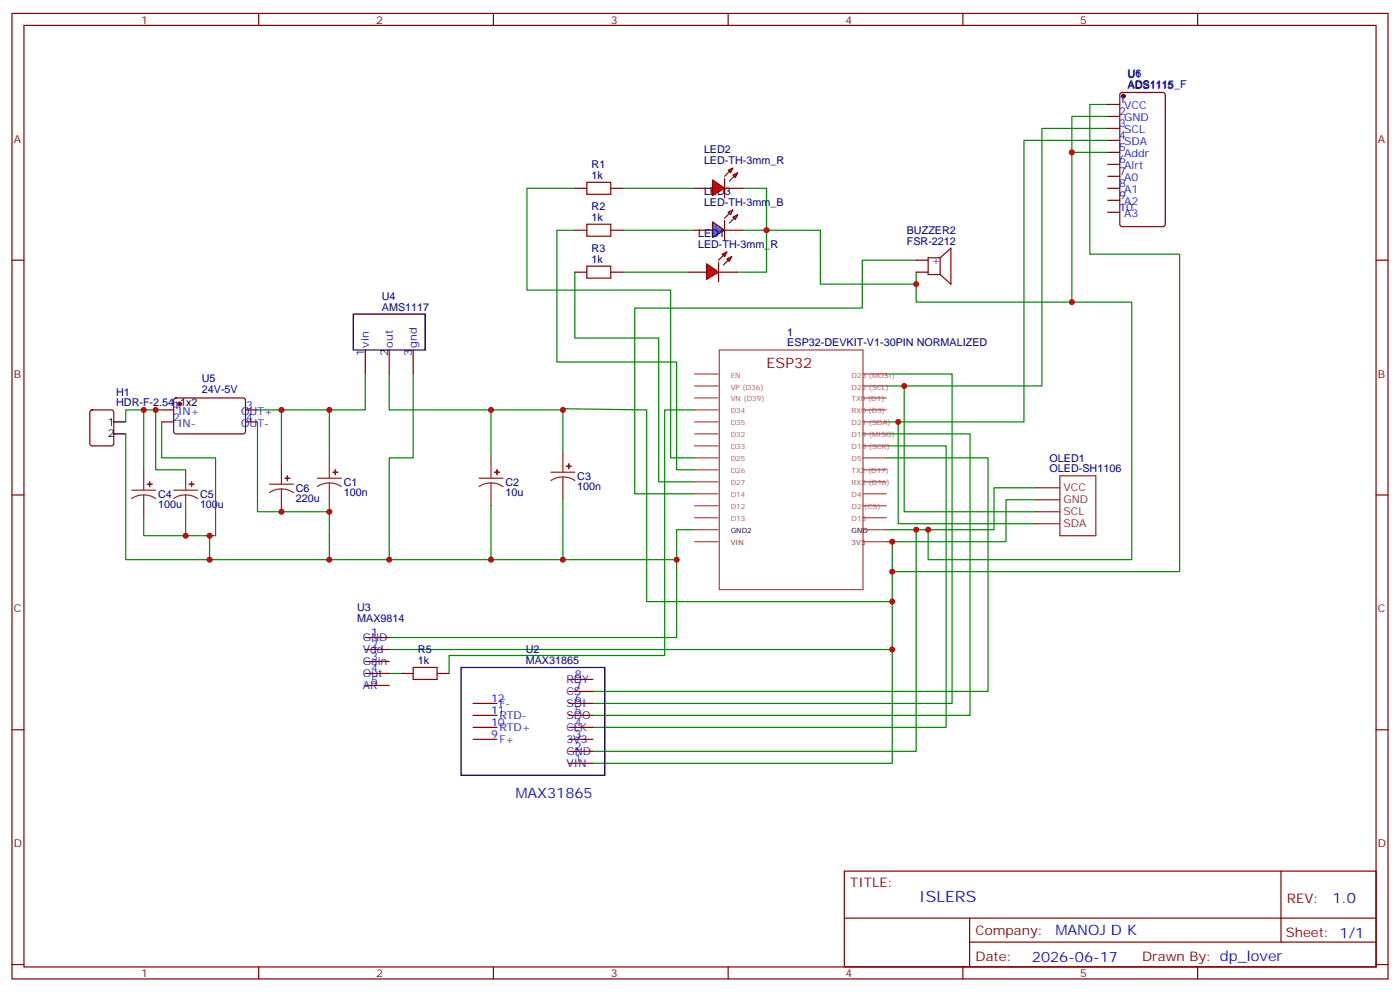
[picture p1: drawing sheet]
<svg xmlns="http://www.w3.org/2000/svg" width="412mm" height="292mm" viewBox="0 0 412 292" stroke-linecap="round" stroke-linejoin="round" font-family="sans-serif">
<g fill="none" stroke="#870000" stroke-width=".35">
<path d="M3.5 4h405.4v284.3h-405.4zM7.1 7.5h398.2v277.3h-398.2zM76.2 4v3.5M145.3 4v3.5M214.5 4v3.5M283.6 4v3.5M352.8 4v3.5M3.5 76.6h3.6M204.6 67.8h5.3M213.4 67.8h5.3M405.3 76.6h3.6M3.5 145.8h3.6"/>
<path d="M405.3 145.8h3.6M3.5 214.9h3.6M405.3 214.9h3.6M248.7 256.5h156.6v28.3h-156.6zM377.3 256.6v20.8M248.7 270.4h156.5M285.6 277.4h119.6M285.6 270.4v14.1M3.5 284.1h3.6M76.2 284.8v3.5M145.3 284.8v3.5M214.5 284.8v3.5"/>
<path d="M283.6 284.8v3.5M352.8 284.8v3.5M405.3 284.1h3.6"/>
</g>
<path d="M169.3 55.5h-14.1v29.9h42.4v49.4h7M183.4 55.5h21.2M218.7 55.5h7.1v24.7h-8.8M169.3 67.8h-5.3v38.8h35.3v31.8h5.3M183.4 67.8h21.2M218.7 67.8h23v15.9h28.2M269.9 76.6h-15.9v14.1h-67v54.7h17.6M169.3 80.2v19.4h24.7v42.3h10.6M183.4 80.2h19.4M269.9 80.2v8.8h63.5v75.8h-60v-8.8" fill="none" stroke="#008700" stroke-width=".35"/>
<g fill="#09f" stroke="#870000" stroke-width=".35">
<path d="M215.9 63.9l1.4-.7-.7 1.4z"/>
<path d="M214.5 62.5l1.4-.7-.7 1.4z"/>
</g>
<g fill="#870000" stroke="#870000" stroke-width=".35">
<path d="M214.8 65.7l1.5-1.4z"/>
<path d="M213.4 64.3l1.4-1.4z"/>
</g>
<path d="M213.4 65v5.6z" fill="#f00" stroke="#870000" stroke-width=".35"/>
<path d="M209.9 65.3l3.5 2.5-3.5 2.1z" fill="#09f" stroke="#870000" stroke-width=".35"/>
<g fill="#f00" stroke="#870000" stroke-width=".35">
<path d="M209.9 53l3.5 2.5-3.5 2.1z"/>
<path d="M213.4 52.6v5.7z"/>
</g>
<g fill="#870000" stroke="#870000" stroke-width=".35">
<path d="M214.8 50.5l-1.4 1.4z"/>
<path d="M214.8 53.3l1.5-1.4z"/>
</g>
<g fill="#f00" stroke="#870000" stroke-width=".35">
<path d="M214.5 50.2l1.4-.7-.7 1.4z"/>
<path d="M215.9 51.6l1.4-.7-.7 1.4z"/>
</g>
<path d="M204.6 55.5h5.3M213.4 55.5h5.3" fill="none" stroke="#870000" stroke-width=".35"/>
<g fill="#f00" stroke="#870000" stroke-width=".35">
<path d="M208.1 77.7l3.6 2.5-3.6 2.1z"/>
<path d="M211.7 77.3v5.7z"/>
</g>
<g fill="#870000" stroke="#870000" stroke-width=".35">
<path d="M211.7 76.6l1.4-1.4z"/>
<path d="M213.1 78l1.4-1.4z"/>
</g>
<g fill="#f00" stroke="#870000" stroke-width=".35">
<path d="M212.7 74.9l1.4-.7-.7 1.4z"/>
<path d="M214.1 76.3l1.4-.7-.7 1.4z"/>
</g>
<g fill="none" stroke="#870000" stroke-width=".35">
<path d="M326.3 30.8h3.5M326.3 34.3h3.5M326.3 37.8h3.5M330.1 27.4l.5-.2h11.9l.7 .5 .1 38.3-.5 .7h-12.2l-.7-.4-.1-38.4zM169.3 55.5h3.6M179.9 55.5h3.5M326.3 55.5h3.5M326.3 41.3h3.5M326.3 44.9h3.5M326.3 48.4h3.5M326.3 51.9h3.5M326.3 59h3.5"/>
<path d="M169.3 67.8h3.6M179.9 67.8h3.5M269.9 76.6h3.5M276.9 75.9h-3.5v5h3.5M276.9 75.9v5M276.9 75.9l3.2-2.8v10.6l-3.2-2.8M326.3 62.5h3.5M169.3 80.2h3.6M179.9 80.2h3.5M202.8 80.2h5.3M211.7 80.2h5.3M269.9 80.2h3.5"/>
<path d="M51.4 117.4l.5-.2h20l.4 .7v9.4l-.7 .5-20-.1-.4-.6v-9.2zM107.6 103.1v7M114.7 103.1v7M121.7 103.1v7M26.7 120.9l.5-.2h5.6l.7 .5v9.4l-.4 .6-5.9 .1-.7-.5v-9.4zM47.6 120.7h3.6M47.6 124.2h3.6M72.3 120.7h3.5M72.3 124.2h3.5M107.6 187.7h7.1M107.6 191.3h7.1M107.6 194.8h7.1"/>
<path d="M107.6 198.3h7.1M118.2 198.3h3.5M128.8 198.3h3.5M107.6 201.9h7.1M139.3 217.7h7.1M139.3 214.2h7.1M139.3 210.7h7.1M139.3 207.2h7.1M167.6 217.7h7M167.6 214.2h7M167.6 210.7h7M167.6 207.2h7"/>
<path d="M167.6 203.6h7M167.6 200.1h7M167.6 224.8h7M167.6 221.3h7"/>
</g>
<g fill="none" stroke="#008700" stroke-width=".35">
<path d="M326.3 37.8h-19.4v75.9h-40.6M326.3 34.3h-10.6v10.6h10.6M326.3 30.8h-5.3v44.1h26.5v93.4h-84.7M315.7 44.9v44.1M326.3 41.3h-24.7v82.9h-37M107.6 110.1v10.6h-10.6M114.7 110.1v10.6h29.9v14.1M121.7 110.1v24.7h-7v30M261.1 110.1h19.4v97.1h-105.9M261.1 113.7h5.2v37h38.9M37 127.8v37h60M42.3 120.7v17.7"/>
<path d="M45.9 120.7v17.7h8.8M47.6 120.7h-10.6v3.5M47.6 124.2v10.6h15.9v23h-8.8M75.8 124.2v26.5h21.2M75.8 120.7h21.2M82.9 120.7v15.9M97 120.7v14.1M144.6 120.7h21.2v12.4M165.8 120.7v-.3l24.7 .3v56.5h72.3v-17.7h-1.7M204.6 120.7h-8.8v72.3h-63.5v5.3M261.1 134.8h29.9v68.8h-116.4M261.1 127.8h24.7v82.9h-111.2"/>
<path d="M261.1 131.3h17.6v82.9h-104.1M261.1 124.2h3.5v30h40.6M42.3 152.5v5.3h12.4v-5.3M61.7 157.8v7M144.6 148.9v15.9M165.8 147.2v17.6h-68.8v-15.9M204.6 156h-5.3v31.7h-84.6M269.9 156v65.3h-95.3M305.2 147.2h-8.9v12.3h-33.5M305.2 143.7h-12.4v12.3h-31.7M165.8 164.8h33.5M262.8 177.2v47.6h-88.2"/>
<path d="M114.7 198.3h3.5M114.7 191.3h148.1"/>
</g>
<g fill="none" stroke="#8c2424" stroke-width=".35">
<path d="M42.3 138.4v6M54.7 138.4v6M82.9 136.6v6M97 134.8v6M144.6 134.8v6M162.3 139.1h7M165.8 133.1v6M38.8 144.4h7.1M42.3 145.8l-1.8 .2-1.7 .8M42.3 145.8l1.9 .2 1.7 .8M42.3 145.8v6.7M51.2 144.4h7"/>
<path d="M54.7 145.8l-1.9 .2-1.6 .8M54.7 145.8l1.8 .2 1.7 .8M54.7 145.8v6.7M79.4 142.6h7M82.9 144l-1.8 .2-1.7 .9M82.9 144l1.9 .2 1.6 .9M82.9 144v6.7M93.5 140.8h7M97 142.2l-1.8 .3-1.7 .8M97 142.2l1.9 .3 1.6 .8M97 142.2v6.7M141.1 140.8h7.1"/>
<path d="M144.6 142.2l-1.8 .3-1.7 .8M144.6 142.2l1.9 .3 1.7 .8M144.6 142.2v6.7M165.8 140.5l-1.8 .2-1.7 .8M165.8 140.5l1.9 .2 1.6 .8M165.8 140.5v6.7M305.2 147.2h7M305.2 143.7h7M305.2 150.7h7M305.2 154.2h7M312.2 140.1h10.6v17.7h-10.6z"/>
</g>
<path d="M104.1 92.5h21.1v10.6h-21.1zM33.5 124.2h3.5M33.5 127.8h3.5M135.8 196.6h42.4v31.7h-42.4z" fill="none" stroke="#000" stroke-width=".35"/>
<g fill="none" stroke="#a64a4a" stroke-width=".35">
<path d="M204.6 117.2h7M204.6 113.7h7M204.6 110.1h7M211.9 103.1h42.3v70.5h-42.3zM254.1 117.2h7M254.1 113.7h7M254.1 110.1h7M204.6 138.4h7M204.6 134.8h7M204.6 131.3h7M204.6 127.8h7M204.6 124.2h7"/>
<path d="M204.6 120.7h7M254.1 138.4h7M254.1 134.8h7M254.1 131.3h7M254.1 127.8h7M254.1 124.2h7M254.1 120.7h7M204.6 159.5h7M204.6 156h7M204.6 152.5h7M204.6 148.9h7M204.6 145.4h7"/>
<path d="M204.6 141.9h7M254.1 159.5h7M254.1 156h7M254.1 152.5h7M254.1 148.9h7M254.1 145.4h7M254.1 141.9h7"/>
</g>
<g fill="#8c2424" stroke="#8c2424" stroke-width=".35">
<path d="M166.9 137.3h1.4z"/>
<path d="M167.5 136.6l.1 1.4z"/>
<path d="M145.7 139.1h1.4z"/>
<path d="M146.4 138.4v1.4z"/>
<path d="M98.1 139.1h1.4z"/>
<path d="M98.7 138.4l.1 1.4z"/>
<path d="M43.4 142.6h1.4z"/>
<path d="M44.1 141.9v1.4z"/>
<path d="M55.7 142.6h1.4z"/>
<path d="M56.4 141.9v1.4z"/>
<path d="M84 140.8l1.4 .1z"/>
<path d="M84.6 140.1l.1 1.4z"/>
</g>
<g fill="#870000" stroke="#870000" stroke-width=".35">
<circle cx="52.9" cy="119" r=".53"/>
<circle cx="330.9" cy="28.3" r=".53"/>
</g>
<path d="M172.9 53.7h7v3.5h-7zM172.9 66h7v3.6h-7zM172.9 78.4h7v3.5h-7zM121.7 196.6h7.1v3.5h-7.1z" fill="none" stroke="#a10000" stroke-width=".35"/>
<g fill="#c00">
<circle cx="273.4" cy="156" r=".88"/>
<circle cx="225.8" cy="67.8" r=".88"/>
<circle cx="262.8" cy="191.3" r=".88"/>
<circle cx="269.9" cy="156" r=".88"/>
<circle cx="262.8" cy="177.2" r=".88"/>
<circle cx="262.8" cy="159.5" r=".88"/>
<circle cx="165.8" cy="120.7" r=".88"/>
<circle cx="144.6" cy="120.7" r=".88"/>
<circle cx="97" cy="120.7" r=".88"/>
<circle cx="264.6" cy="124.2" r=".88"/>
<circle cx="266.3" cy="113.7" r=".88"/>
<circle cx="315.7" cy="89" r=".88"/>
<circle cx="315.7" cy="44.9" r=".88"/>
<circle cx="262.8" cy="168.3" r=".88"/>
<circle cx="144.6" cy="164.8" r=".88"/>
<circle cx="114.7" cy="164.8" r=".88"/>
<circle cx="199.3" cy="164.8" r=".88"/>
<circle cx="165.8" cy="164.8" r=".88"/>
<circle cx="42.3" cy="120.7" r=".88"/>
<circle cx="45.9" cy="120.7" r=".88"/>
<circle cx="82.9" cy="120.7" r=".88"/>
<circle cx="54.7" cy="157.8" r=".88"/>
<circle cx="97" cy="164.8" r=".88"/>
<circle cx="97" cy="150.7" r=".88"/>
<circle cx="82.9" cy="150.7" r=".88"/>
<circle cx="61.7" cy="164.8" r=".88"/>
<circle cx="61.7" cy="157.8" r=".88"/>
<circle cx="269.9" cy="83.7" r=".88"/>
</g>
<text font-size="4.6" fill="#00f" x="270.8" y="265.6">ISLERS</text>
<text font-size="4.2" fill="#900" x="225.8" y="108.4">ESP32</text>
<g font-size="4.2" fill="#00f">
<text x="151.8" y="235.1">MAX31865</text>
<text x="392.5" y="265.8">1.0</text>
<text x="310.9" y="275.4">MANOJ D K</text>
<text x="304" y="283.2">2026-06-17</text>
</g>
<g font-size="3.9" fill="#800">
<text x="250.5" y="261.1">TITLE:</text>
<text x="379.1" y="265.8">REV:</text>
<text x="287.4" y="275.3">Company:</text>
<text x="378.7" y="275.9">Sheet: 1/1</text>
<text x="287.4" y="283">Date:</text>
<text x="336.4" y="283.1">Drawn By: dp_lover</text>
</g>
<g font-size="3.2" fill="#800">
<text x="41.6" y="6.9">1</text>
<text x="110.8" y="6.9">2</text>
<text x="179.9" y="6.9">3</text>
<text x="249.1" y="6.9">4</text>
<text x="318.2" y="6.9">5</text>
<text x="4.1" y="42.1">A</text>
<text x="405.9" y="42.1">A</text>
<text x="4.1" y="111.2">B</text>
<text x="405.9" y="111.2">B</text>
<text x="4.1" y="180.3">C</text>
<text x="405.9" y="180.3">C</text>
<text x="4.1" y="249.5">D</text>
<text x="405.9" y="249.5">D</text>
<text x="41.6" y="287.8">1</text>
<text x="110.8" y="287.8">2</text>
<text x="179.9" y="287.8">3</text>
<text x="249.1" y="287.8">4</text>
<text x="318.2" y="287.8">5</text>
</g>
<g font-size="3.2" fill="#000080">
<text x="332.1" y="23">U1</text>
<text x="332.2" y="22.8">U6</text>
<text x="332.1" y="26.1">ADS1115</text>
<text x="332.2" y="25.9">ADS1115_F</text>
<text x="207.4" y="45.1">LED2</text>
<text x="174.3" y="52.6">1k</text>
<text x="174.3" y="49.5">R1</text>
<text x="207.4" y="48.4">LED-TH-3mm_R</text>
<text x="207.4" y="57.4">LED3</text>
<text x="174.3" y="65">1k</text>
<text x="174.3" y="61.8">R2</text>
<text x="207.4" y="60.7">LED-TH-3mm_B</text>
<text x="205.6" y="69.8">LED1</text>
<text x="267.1" y="68.9">BUZZER2</text>
<text x="174.3" y="77.3">1k</text>
<text x="174.3" y="74.2">R3</text>
<text x="205.6" y="73.1">LED-TH-3mm_R</text>
<text x="267.1" y="72">FSR-2212</text>
<text x="112.5" y="88.3">U4</text>
<text x="112.5" y="91.4">AMS1117</text>
<text x="231.9" y="98.8">1</text>
<text x="231.9" y="102">ESP32-DEVKIT-V1-30PIN NORMALIZED</text>
<text x="59.5" y="112.5">U5</text>
<text x="34.2" y="119.7">HDR-F-2.54_1x2</text>
<text x="34.2" y="116.5">H1</text>
<text x="59.5" y="115.8">24V-5V</text>
<text x="309.1" y="135.9">OLED1</text>
<text x="101.2" y="143">C1</text>
<text x="148.9" y="143">C2</text>
<text x="170" y="141.2">C3</text>
<text x="309.1" y="139.1">OLED-SH1106</text>
<text x="46.6" y="149.7">100u</text>
<text x="46.6" y="146.5">C4</text>
<text x="58.9" y="149.7">100u</text>
<text x="58.9" y="146.5">C5</text>
<text x="87.1" y="147.9">220u</text>
<text x="87.1" y="144.8">C6</text>
<text x="101.2" y="146.2">100n</text>
<text x="148.9" y="146.2">10u</text>
<text x="170" y="144.4">100n</text>
<text x="105.2" y="179.9">U3</text>
<text x="105.2" y="183">MAX9814</text>
<text x="123.1" y="195.5">1k</text>
<text x="123.1" y="192.3">R5</text>
<text x="154.9" y="195.5">MAX31865</text>
<text x="154.9" y="192.3">U2</text>
</g>
<g font-size="3.2" fill="#00f">
<text x="329.7" y="30.4">1</text>
<text x="329.7" y="33.9">2</text>
<text x="331.2" y="32.2">VCC</text>
<text x="331.2" y="35.7">GND</text>
<text x="329.7" y="37.5">3</text>
<text x="329.7" y="41">4</text>
<text x="331.2" y="39.2">SCL</text>
<text x="329.7" y="44.5">5</text>
<text x="331.2" y="42.8">SDA</text>
<text x="331.2" y="46.3">Addr</text>
<text x="329.7" y="48">6</text>
<text x="329.7" y="51.6">7</text>
<text x="331.2" y="49.8">Alrt</text>
<text x="331.2" y="53.3">A0</text>
<text x="329.7" y="55.1">8</text>
<text x="329.7" y="58.6">9</text>
<text x="331.2" y="56.9">A1</text>
<text x="329.7" y="62.2">10</text>
<text x="331.2" y="60.4">A2</text>
<text x="331.2" y="63.9">A3</text>
<text x="274.5" y="77.7">+</text>
<text x="107.2" y="104.8" transform="rotate(-90 107.2 104.8)">1</text>
<text x="108.7" y="102.4" transform="rotate(-90 108.7 102.4)">vin</text>
<text x="114.3" y="104.8" transform="rotate(-90 114.3 104.8)">2</text>
<text x="115.7" y="102.4" transform="rotate(-90 115.7 102.4)">out</text>
<text x="121.4" y="104.8" transform="rotate(-90 121.4 104.8)">3</text>
<text x="122.8" y="102.4" transform="rotate(-90 122.8 102.4)">gnd</text>
<text x="51" y="120.4">1</text>
<text x="51" y="123.9">2</text>
<text x="52.5" y="122.1">IN+</text>
<text x="52.5" y="125.7">IN-</text>
<text x="71" y="122.1">OUT+</text>
<text x="71" y="125.7">OUT-</text>
<text x="72.5" y="120.4">3</text>
<text x="72.5" y="123.9">4</text>
<text x="106.9" y="188.8">GND</text>
<text x="109.4" y="187.4">1</text>
<text x="109.4" y="190.9">2</text>
<text x="106.9" y="192.3">Vdd</text>
<text x="106.9" y="195.9">Gain</text>
<text x="109.4" y="194.5">3</text>
<text x="109.4" y="198">4</text>
<text x="106.9" y="199.4">Out</text>
<text x="106.9" y="202.9">AR</text>
<text x="109.4" y="201.5">5</text>
<text x="166.9" y="201.2">RDY</text>
<text x="169.3" y="203.3">7</text>
<text x="169.3" y="199.7">8</text>
<text x="144.6" y="206.8">12</text>
<text x="147.1" y="208.2">F-</text>
<text x="166.9" y="208.2">SDI</text>
<text x="166.9" y="204.7">CS</text>
<text x="169.3" y="206.8">6</text>
<text x="144.6" y="213.9">10</text>
<text x="144.6" y="210.3">11</text>
<text x="147.1" y="215.3">RTD+</text>
<text x="147.1" y="211.7">RTD-</text>
<text x="166.9" y="215.3">CLK</text>
<text x="166.9" y="211.7">SDO</text>
<text x="169.3" y="213.9">4</text>
<text x="169.3" y="210.3">5</text>
<text x="144.6" y="217.4">9</text>
<text x="147.1" y="218.8">F+</text>
<text x="166.9" y="218.8">3V3</text>
<text x="169.3" y="220.9">2</text>
<text x="169.3" y="217.4">3</text>
<text x="166.9" y="225.8">VIN</text>
<text x="166.9" y="222.3">GND</text>
<text x="169.3" y="224.4">1</text>
</g>
<g font-size="3.2">
<text x="31.7" y="125.3">1</text>
<text x="31.7" y="128.8">2</text>
</g>
<g font-size="3.2" fill="#8d2323">
<text x="313.3" y="148.2">GND</text>
<text x="313.3" y="144.7">VCC</text>
<text x="313.3" y="151.8">SCL</text>
<text x="313.3" y="155.3">SDA</text>
</g>
<g font-size="2.1" fill="#a54b4b">
<text x="215.3" y="111.2">EN</text>
<text x="250.9" y="111.2">D23 (MOSI)</text>
<text x="215.3" y="118.2">VN (D39)</text>
<text x="215.3" y="114.7">VP (D36)</text>
<text x="250.9" y="118.2">TX0 (D1)</text>
<text x="250.9" y="114.7">D22 (SCL)</text>
<text x="215.3" y="125.3">D35</text>
<text x="215.3" y="121.8">D34</text>
<text x="250.9" y="125.3">D21 (SDA)</text>
<text x="250.9" y="121.8">RX0 (D3)</text>
<text x="215.3" y="128.8">D32</text>
<text x="250.9" y="128.8">D19 (MISO)</text>
<text x="215.3" y="135.9">D25</text>
<text x="215.3" y="132.3">D33</text>
<text x="250.9" y="135.9">D5</text>
<text x="250.9" y="132.3">D18 (SCK)</text>
<text x="215.3" y="142.9">D27</text>
<text x="215.3" y="139.4">D26</text>
<text x="250.9" y="142.9">RX2 (D16)</text>
<text x="250.9" y="139.4">TX2 (D17)</text>
<text x="215.3" y="150">D12</text>
<text x="215.3" y="146.5">D14</text>
<text x="250.9" y="150">D2 (CS)</text>
<text x="250.9" y="146.5">D4</text>
<text x="215.3" y="153.5">D13</text>
<text x="250.9" y="153.5">D15</text>
</g>
<g font-size="2.1" fill="#f00">
<text x="215.3" y="160.6">VIN</text>
<text x="250.9" y="160.6">3V3</text>
</g>
<g font-size="2.1">
<text x="215.3" y="157">GND2</text>
<text x="250.9" y="157">GND</text>
</g>
</svg>
